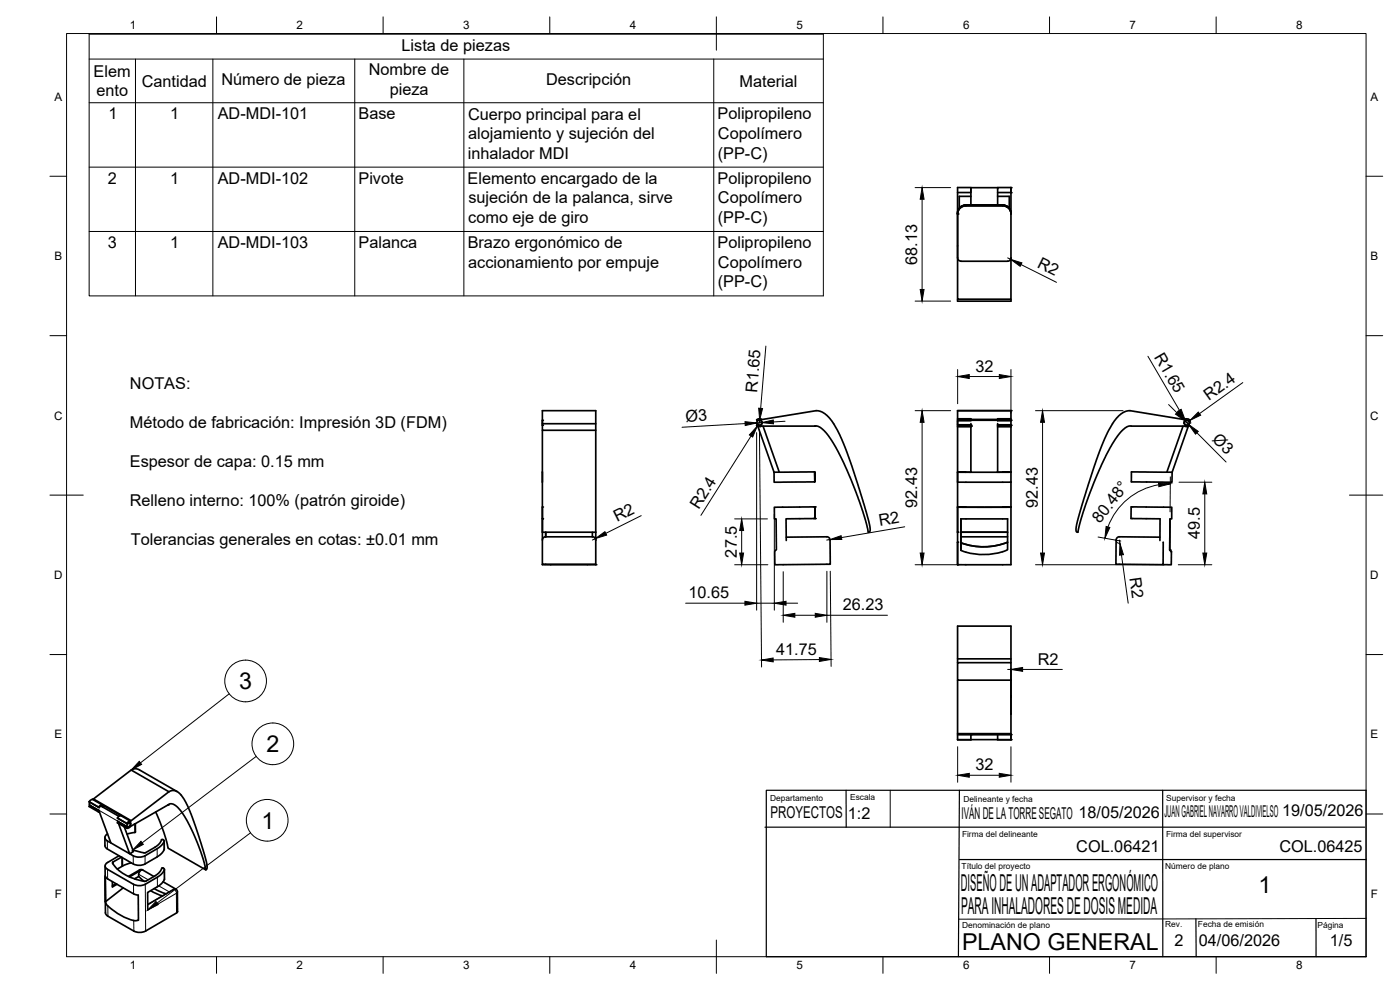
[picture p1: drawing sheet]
<svg xmlns="http://www.w3.org/2000/svg" width="420mm" height="297mm" viewBox="0 0 420 297" stroke-linecap="round" stroke-linejoin="round" font-family="sans-serif">
<!-- layer: Visible -->
<g fill="#000">
<circle cx="303.4" cy="57.8" r=".25"/>
<circle cx="303.4" cy="56.3" r=".25"/>
<circle cx="287.4" cy="64.2" r=".25"/>
<circle cx="287.4" cy="73.8" r=".25"/>
<circle cx="162.8" cy="126.1" r=".25"/>
<circle cx="162.8" cy="127.6" r=".25"/>
<circle cx="244.6" cy="127.9" r=".25"/>
<circle cx="291.4" cy="127.6" r=".25"/>
<circle cx="291.4" cy="127.9" r=".25"/>
<circle cx="303.4" cy="123.2" r=".25"/>
<circle cx="303.4" cy="127.6" r=".25"/>
<circle cx="303.4" cy="126.1" r=".25"/>
<circle cx="162.8" cy="152.1" r=".25"/>
<circle cx="162.8" cy="155.6" r=".25"/>
<circle cx="162.8" cy="155.7" r=".25"/>
<circle cx="244.6" cy="152.1" r=".25"/>
<circle cx="244.6" cy="155.6" r=".25"/>
<circle cx="287.4" cy="159.7" r=".25"/>
<circle cx="288.4" cy="152.2" r=".25"/>
<circle cx="178.8" cy="169.4" r=".25"/>
<circle cx="287.4" cy="169.4" r=".25"/>
<circle cx="287.4" cy="162.7" r=".25"/>
<circle cx="351" cy="164.9" r=".25"/>
<circle cx="291.4" cy="220.5" r=".25"/>
<circle cx="303.4" cy="220.4" r=".25"/>
<circle cx="303.4" cy="221.9" r=".25"/>
<circle cx="50.4" cy="241.5" r=".25"/>
</g>
<g fill="none" stroke="#000" stroke-width=".51">
<path d="M287.4 57.8h4v-1.5h-4v33.5h16v-12.3M291.4 58.9h-3.5v3.6M299.4 56.3l-8 .1v5.1h8v-5.2h4v7.6M299.4 58.9h3.5v3.6M299.4 57.8h4M303.4 56.3v1.5M287.4 64.1a2.48 2.48 0 0 1 2.5-2.6h11a2.47 2.47 0 0 1 2.5 2.6M287.4 64.2v13.2M287.4 77.4a1.01 1.01 0 0 0 1 1M288.4 62.1v.1M288.4 78.4h14M289.9 61.7l-1.5 .5"/>
<path d="M289.9 61.8l11-.1a2.51 2.51 0 0 1 2.5 2.5M289.9 61.6h11M289.9 61.6l-1.5 .5M289.9 61.6a2.51 2.51 0 0 0-2.5 2.5M289.9 61.7a2.51 2.51 0 0 0-2.5 2.5v-.1M300.9 61.7h-11M300.9 61.7l1.5 .4M300.9 61.6l1.5 .5M300.9 61.6a2.51 2.51 0 0 1 2.5 2.5M303.4 64.1v13.3a1.01 1.01 0 0 1-1 1M287.4 89.8v.6h16v-.6M162.8 123.2h16v3.9h-16z"/>
<path d="M162.8 129.1v30.6h16M162.8 127.1v2h16v30.6M162.8 126.1v1.5M178.8 127.1v2M227.1 127.1l.2 .4M227.3 126.2l-.2-.2a1.57 1.57 0 0 1 1.8-.2l16-2.6a6.7 6.7 0 0 1 5.3 3.9l3 6 2.9 8 4.6 15.3 .5 2.4-.1 .6-.3 .3a.75 .75 0 0 1-.4-1l-2.6-8.5-3.8-9.5-3.8-7.6-1.6-2.3-1.4-1.7-1.1-.9-1-.4-16.5 .1a1.24 1.24 0 0 1-1.5-.2M227.3 127.5l-.2 .2M227.3 126.2a.83 .83 0 0 1 1.2 0 .83 .83 0 0 1 0 1.2 .83 .83 0 0 1-1.1 0M227.5 128l4.8 13.7M228.6 126.6l.1 .4M229 127.9l4.9 13.8M287.4 128v31.7"/>
<path d="M287.4 123.2h16M287.4 123.2v4.8M287.4 125.7h4v.5h-4v1.3h4v.5h-4M287.4 127.7h4M287.4 126h4M291.4 127.1v14.6h8v-14.6M291.4 125.8h8M291.4 126.1h8M299.4 127.5h4v.5M299.4 127.7h4M299.4 126h4M299.4 128h4"/>
<path d="M303.4 128v13.6M303.4 123.2v3h-4v-.5h4M303.4 126.1v1.5M355 127.9l-4.8 13.8M355.5 126.6l-.2 .4M356.6 128l-4.8 13.7M356.7 126.2a.81 .81 0 0 0-1.1 .1 .81 .81 0 0 0 0 1.1 .81 .81 0 0 0 1.1 0M356.7 126.2l.3-.2a1.6 1.6 0 0 0-1.8-.2l-16.1-2.6a6.7 6.7 0 0 0-5.2 3.9l-1.5 2.7-1.4 3-3 8.3-4.7 15.3-.4 2.3 .1 .8 .3 .2a.55 .55 0 0 0 .3-.8l2.2-7.3 4.1-10.5 3.8-7.7 3-4.2 1.3-1 1-.4 16.5 .1a1.26 1.26 0 0 0 1.5-.2l-.3-.2M356.9 127.1l-.1 .4M162.8 141.6v3.1M162.8 152.1v17.2h16M163.8 159.7v1.4h14v-1.4"/>
<path d="M178.8 159.7v2.4M232.3 141.7v3l12.2-.1v-3v3M244.5 141.6l-12.2 .1M244.6 152.1l-12.2 .1v3.5h.5l.1 9.2-.5 .7v3.8l16.7-.1-.1-7.3a1.01 1.01 0 0 0-1-1M244.6 155.6v-3.5v3.5l-8.7 .1 .1 6.5M287.4 141.7h4M287.4 141.7v2.9h16M287.4 152.1v17.3M288.4 152.1l.3 .1M288.4 152.2h.1M288.4 159.7h14M288.4 152.1h1.4h-2.4"/>
<path d="M288.7 141.7l-.3-.1h1.4l-2.4 .1M288.7 141.7h2.7M289.8 141.6v.1M289.8 152.1v.1M301.1 141.6v.1M301.1 152.1v.1M301.1 141.6l2.3 .1M301.1 152.1h2.3M301.1 141.6l1.3 .1h-3M301.1 152.1h1.3M302.4 155.7v9.2l-1.5 .7M302.4 152.1v.1"/>
<path d="M302.4 152.1l-13.7 .1M302.4 155.7h-14v9.4M303.4 144.7v7.4M303.4 152.1v17.3h-16M303.4 141.7v3M303.4 141.7h-4M303.4 152.2h-16M339.6 141.6l12.2 .1-.1 3-12.2-.1zM351.1 155.7l-.1 9.2 .6 .8M163.8 161a1.01 1.01 0 0 0-1 1M177.8 161a1.01 1.01 0 0 1 1 1M178.8 162.1v7.3l-16-.1"/>
<path d="M248.1 161.1l-12.2 .1M287.4 162.7h.1M287.4 162.7v6.7M288.4 165.1l.5 .2a17.6 17.6 0 0 0 12 .2M288.4 165.1h.1M288.4 161.1h14M302.4 162.7a19.8 19.8 0 0 1-14 .2M336 161a1.01 1.01 0 0 0-1 1l-.1 7.3 14.2 .1v-6.7M336 161.1l12.1 .1M348.1 162.2v-6.5l-8.7-.1 .1-3.5 12.2 .1-.1 3.5h-.5l-.1 9.4 .6 .6-.1 3.7h-2.4M287.4 198.8h16v5.3h-16zM287.4 197.7v1.1"/>
<path d="M303.4 197.7v-9.8h-16v9.8h16v1.1M287.4 204.1v17.9l16-.1M303.4 204.1v17.9M303.4 208.9v5.4M303.4 208.9v.1M303.4 208.8v.2M303.4 200.8v8.2M27.8 239.9l-.5 .1-.5 .6M28 239.7l11.4 6.5M39.4 231l-11.6 8.8 8.5 4.9M50.7 237.6l1.4-.4 1.4 .5 1.7 2.1 1.2 2.1 2.2 5.7 2.9 9.4 .7 2.9-.1 .8-.4 .3M50.7 237.6l-11.6 8.8-2.8-1.7"/>
<path d="M53.2 237.5l-11.6-6.6-1.1-.2-1.1 .3 11.3 6.6M287.4 220.5h4M287.4 220.1h16M291.4 220.5h12v1.4M291.4 220.5v1.5M299.4 220.5v1.5h4M26.9 241.7l-.2 .3 2.9 1.6M26.9 240.7l-.2-.1 2.9 1.6M26.9 240.7l2.9 1.6-.2-.1M26.9 241.6l.2 .1M27 240.7l-.2 .5 .1 .4 2.8 1.7-2.8-1.6M29.6 243.6l.3 .1"/>
<path d="M29.6 243.1l3.7 9.8 5.6 3.3-3.3-9.1M29.7 243.3l-.1 .3M30.3 241.8l5.4 3.1M30.6 241.5l-.5 .1-.5 .6M30.7 242.1l-.4-.3-.5 .5M30.9 241.6l.1 .6M31.5 251.3v2.7l.7 .7 8.4 4.8 1.8 .1 1.2-.4M31.5 259.8l.2 14.4 .7 .7 8.3 4.7 1.9 .1 1.1-.4 9.6-5.7-.2-6.5-4.2-2.5M32.2 250.2a1.08 1.08 0 0 0-.7 1.1 1.08 1.08 0 0 0 .7 1l1.1 .6M32.3 250.2l-.1 .1M33.9 258.7v.5M33.9 258.7l-.1 .1a12.7 12.7 0 0 0 9.5 5.6"/>
<path d="M35.2 245.5l3 1.7zM35.3 246.3l-.1 .6 2.9 1.6M35.3 246.3l2.9 1.9-.1 .3M35.7 256.8l-3.4 2a1.08 1.08 0 0 0-.8 1 1.08 1.08 0 0 0 .8 1M36.3 244.7l-.5 .2-.6 .5M36.4 257.2l-2.5 1.5M37.3 248.1l2.7 7.4-1.1 .7a4.3 4.3 0 0 0 4.6 .5l4.7-2.8 1.1-1.5-.2-.4-.6-.1a3.8 3.8 0 0 1-2 2.3l-3.1 1.7-3.5-.9M37.4 248.1h-.1M38.3 247.2l.6-.5a.82 .82 0 0 1 .2 1 .82 .82 0 0 1-.8 .4M38.4 247l.5-.2a.76 .76 0 0 1 .1 .9 .76 .76 0 0 1-.8 .3v-.5zM38.8 246.7l.2 .1M39.1 246.4l-.5 .1-.5 .6"/>
<path d="M39.4 258.9l-2.7 1v-2.6v2.6l-1.5 .9M40.4 247.3h-.1M40.6 247.1l-.2 .2M40.6 247.2v2.5l-2.5 .6M46.7 243.6l2.6 6.4 1.1 4.5 11.3 6.5-.4-2.2-1.3-4-2.9-6.7-2.3-4.1-1.3-1.5-1.2-1.1-.8-.2h-.6l-12.3 7.3h-.5M49.3 252.4v2.5l-.6 1-1.2 1-4 2.3M31.6 262.9l.7 .8M31.7 270.6h.1M32.3 260.8l7.8 4.5 1.7 .4 1.8-.4 4.3-2.6 1.4-1.7-.2-.5h-.5a3.8 3.8 0 0 1-2 2.2l-2.8 1.7M32.3 263.7l7.8 4.5M33.7 264.5v1.6l1.4-.8M34.8 265.1l-1.1 .7"/>
<path d="M37 266.4l-5.4 4.2M40.1 268.2l1.4 .4 .1 7.5-.9 .2a16.2 16.2 0 0 1-8.8-5.1l-.3-.6M40.6 263.6l-.2 .1M40.6 263.6l.2 .3M41.6 263l.1-1 .6-.9-3.4 2M41.6 263l-1 .6M41.6 263l1.6 1.4M41.8 261.1l-3.3 1.9M41.8 261h1l3.4 2M43.8 264.4h-.5M45.2 267.2l3.6 1.6M46.3 266.6l3.6 1.6"/>
<path d="M49.3 260.9l.1 2.9-.5 .8-1.2 1.2-3.4 2v5.3M52.2 266.8l-7.9 4.6"/>
<circle cx="227.9" cy="126.8" r=".75"/>
<circle cx="356.2" cy="126.8" r=".75"/>
</g>
<!-- layer: Visible Narrow -->
<g fill="none" stroke="#000" stroke-width=".3">
<path d="M29.6 243.1l5.7 3.2M32.2 252.3v2.4M40 256.8v2.4M40.4 247.3v2.5M43.5 256.8v2.4M47.2 254.6v2.5M49.3 252.5v2.4M32.3 260.8v2.9M32.4 271.8v3.1M40.1 265.3v2.9M40.1 276.2l.1 3.2M41.6 262.3l2.9 1.7"/>
<path d="M42.8 261h-1M43.6 265.3l.1 14M47.2 263.2v2.9M47.6 265.8l3.2 1.8M49.3 261v2.9M52.2 266.8h.1M52.2 266.8l-7.9 4.6M52.2 266.8l.6 .5 .2 .7M52.8 266.7l-.6 .1M52.9 268l-8.6 5.1M52.9 268l.1 5.9M53.3 267.6l-.3 .4"/>
</g>
<!-- layer: BORDER -->
<g fill="none" stroke="#000" stroke-width=".3">
<path d="M20 10.1h390v276.9h-390zM65 5.1v5M115 5.1v5M165 5.1v5M215 5.1v10M265 5.1v5M315 5.1v5M365 5.1v5M15 52.9h5M410 52.9h5M15 100.7h5M410 100.7h5"/>
<path d="M15 148.6h10M405 148.6h10M15 196.4h5M410 196.4h5M15 244.2h5M410 244.2h5M65 287v5M115 287v5M165 287v5M215 282.1v9.9M265 287v5M315 287v5"/>
<path d="M365 287v5"/>
</g>
<!-- layer: FD_Dimensions -->
<g fill="none" stroke="#000" stroke-width=".3">
<path d="M274.6 56.3h10.7M276.7 59.8v27.1M302.4 77.4l.9 .4M306.4 79.4l10.7 5.3M274.6 90.3h10.7M229.8 103.8l-1.5 18.7M287.4 110.9v10.2M290.9 113h9M303.4 110.9v13.1M344.5 106.9l9.5 16.2M373 114.8l-13 9.3M223.6 127.1l-18.9 1.1"/>
<path d="M225.4 130.8l-15 23.8M227.1 129.8v53.3M227.9 128.9l.7 71.2M228 126l-.1 .8-.6 1 .6 .2M228.6 126.8l-1.5 .1M235.6 126.4l-3.5 .2M274.6 123.2h10.7M276.7 126.7v39.2M310.8 123.2h26.2M312.9 126.7v39.2M350.7 121.4l2.5 2.4M355.7 126.3l1 1.1"/>
<path d="M355.7 126.1l.5 .7 .9-.7 .2 1M359.2 129.8l8.8 8.8M192.4 154.7l-10.6 5.3M220.5 155.7h9.8M222.6 159.2v6.7M232.4 154.3v28.8M271.5 158.1l-19 3.2M347.7 145.4a19.8 19.8 0 0 0-15.2 12.7M351.2 143.1v10.5M353.8 144.7h9.9M361.6 148.2v17.7M178.7 161.6l-.9 .4"/>
<path d="M220.5 169.4h9.9M235.1 171.5v15.2M248.2 171.4v15.3M249.1 161.9l-1 .1M249.2 171.4l.2 28.5M274.6 169.4h13.2M310.8 169.4h38.6M329.5 161.1l6.9 1.2M335 162l.3 .8 .8 .2-.1-1M336.6 166.5l2 14.5M353.6 169.4h10.1M205.8 181h17.8"/>
<path d="M227.1 181h5.3M235.9 181h3.5M238.5 184.6h6.2M245.9 197.9l-13.9 .1M248.2 184.6h18.1M302.4 200.9h1M306.9 200.9h11.9M287.4 224.1v10.6M290.9 232.6h9M303.4 224.1v10.6"/>
</g>
<g fill="#000" stroke="#000" stroke-width=".3">
<path d="M276.7 56.3l.6 3.5h-1.1zM303.3 77.8l3.4 1.1-.5 1zM276.2 86.9h1.1l-.6 3.4zM287.4 113l3.5-.6v1.2zM299.9 112.4l3.5 .6-3.5 .6zM223.6 126.5l3.5 .4-3.5 .8zM227.3 127.9l-1.4 3.2-1-.6zM227.7 122.5l1.2 .1-.9 3.4zM228.6 126.8l3.5-.8v1.2zM276.7 123.2l.6 3.5h-1.1zM312.9 123.2l.6 3.5h-1.2zM352.8 124.3l.8-.9 2.1 2.9z"/>
<path d="M353.5 123.4l1-.6 1.2 3.3zM356.7 127.4l2.9 2-.8 .9zM359.6 123.6l.7 1-3.2 1.5zM178.7 161.6l2.8-2.1 .6 1.1zM222.6 155.7l.6 3.5h-1.2zM332 158l1.1 .3-1.5 3.2zM347.7 144.9l3.5 .3-3.4 .8zM361.6 144.7l.6 3.5h-1.2zM222 165.9h1.2l-.6 3.5zM249.1 161.9l3.3-1.2 .2 1.2zM276.2 165.9h1.1l-.6 3.5zM312.3 165.9h1.2l-.6 3.5z"/>
<path d="M336.1 163l1.1 3.4-1.2 .2zM361 165.9h1.2l-.6 3.5zM223.6 180.4l3.5 .6-3.5 .6zM228.5 198l3.5-.6 .1 1.2zM232.4 181l3.5-.6v1.2zM235.1 184.6l3.4-.6v1.2zM244.7 184l3.5 .6-3.5 .6zM245.9 197.3l3.5 .6-3.5 .6zM303.4 200.9l3.5-.6v1.1zM287.4 232.6l3.5-.6v1.2zM299.9 232l3.5 .6-3.5 .6z"/>
</g>
<!-- layer: TITLEBLOCK -->
<path d="M230 237.1h180v49.9h-180zM253.9 237.1l.1 11.1M287.9 237.1l-.3 49.9M348.9 237.1l.1 49.9M229.6 248.2h180M288 257.9h122M358.9 275.7l.1 11.3M394.9 275.6l.1 11.4" fill="none" stroke="#000" stroke-width=".36"/>
<path d="M267.2 237.1v11.1M410 275.6l-122.3 .2" fill="none" stroke="#000" stroke-width=".3"/>
<!-- layer: Parts Lists -->
<path d="M26.8 10.3h220.3v78.5h-220.3zM26.8 17.7h220.3M40.7 17.7v71.1M63.9 17.7v71.1M106.5 17.7v71.1M139.2 17.7v71.1M214.2 17.7v71.1M26.8 30.8h220.3M26.8 50.2h220.3M26.8 69.5h220.3" fill="none" stroke="#000" stroke-width=".3"/>
<!-- layer: Balloons -->
<g fill="none" stroke="#000" stroke-width=".3">
<circle cx="73.7" cy="204.3" r="6.3"/>
<circle cx="81.9" cy="223.2" r="6.3"/>
<circle cx="80.2" cy="246.1" r="6.3"/>
</g>
<!-- layer: 0 -->
<path d="M41.8 228.4l.7 .9-3.1 1.7zM42.3 252.4l.7 1-3.1 1.6zM46.8 270.5l.7 .9-3.2 1.6z" fill="#000" stroke="#000" stroke-width=".3"/>
<path d="M68.8 208.2l-26.7 20.7M76.9 227l-34.2 25.9M75.2 249.9l-28 21" fill="none" stroke="#000" stroke-width=".3"/>
<g font-size="7">
<text x="71.8" y="206.8">3</text>
<text x="80" y="225.7">2</text>
<text x="78.5" y="248.6">1</text>
<text x="288.4" y="267.2">DISEÑO DE UN ADAPTADOR ERGONÓMICO</text>
<text x="377.7" y="267.9">1</text>
<text x="288.4" y="274.2">PARA INHALADORES DE DOSIS MEDIDA</text>
<text x="288.7" y="285">PLANO GENERAL</text>
</g>
<g font-size="4.9">
<text x="120.5" y="15.3">Lista de piezas</text>
<text x="28.1" y="23.1">Elem</text>
<text x="110.7" y="22.6">Nombre de</text>
<text x="29" y="28.9">ento</text>
<text x="42.5" y="26">Cantidad</text>
<text x="66.5" y="25.6">Número de pieza</text>
<text x="116.9" y="28.5">pieza</text>
<text x="163.9" y="25.6">Descripción</text>
<text x="222" y="26">Material</text>
<text x="32.5" y="35.7">1</text>
<text x="51.1" y="35.7">1</text>
<text x="65.4" y="35.8">AD-MDI-101</text>
<text x="107.6" y="35.8">Base</text>
<text x="140.5" y="35.9">Cuerpo principal para el</text>
<text x="215.3" y="35.8">Polipropileno</text>
<text x="140.5" y="41.7">alojamiento y sujeción del</text>
<text x="215.5" y="41.7">Copolímero</text>
<text x="140.4" y="47.6">inhalador MDI</text>
<text x="215.4" y="47.6">(PP-C)</text>
<text x="32.4" y="55.1">2</text>
<text x="51.1" y="55.1">1</text>
<text x="65.4" y="55.2">AD-MDI-102</text>
<text x="107.6" y="55.1">Pivote</text>
<text x="140.3" y="55.1">Elemento encargado de la</text>
<text x="215.3" y="55.1">Polipropileno</text>
<text x="140.6" y="61">sujeción de la palanca, sirve</text>
<text x="215.5" y="61">Copolímero</text>
<text x="140.5" y="66.8">como eje de giro</text>
<text x="215.4" y="66.9">(PP-C)</text>
<text x="32.4" y="74.4">3</text>
<text x="51.1" y="74.4">1</text>
<text x="65.4" y="74.5">AD-MDI-103</text>
<text x="107.6" y="74.5">Palanca</text>
<text x="140.4" y="74.5">Brazo ergonómico de</text>
<text x="215.3" y="74.5">Polipropileno</text>
<text x="140.5" y="80.3">accionamiento por empuje</text>
<text x="215.5" y="80.4">Copolímero</text>
<text x="275.3" y="79.4" transform="rotate(-90 275.3 79.4)">68.13</text>
<text x="311.1" y="80.2" transform="rotate(27 311.1 80.2)">R2</text>
<text x="215.4" y="86.2">(PP-C)</text>
<text x="346.3" y="107" transform="rotate(60 346.3 107)">R1.65</text>
<text x="292.7" y="111.5">32</text>
<text x="39" y="116.8">NOTAS:</text>
<text x="227.2" y="117.9" transform="rotate(-85 227.2 117.9)">R1.65</text>
<text x="362.8" y="120.3" transform="rotate(-36 362.8 120.3)">R2.4</text>
<text x="39" y="128.5">Método de fabricación: Impresión 3D (FDM)</text>
<text x="205.8" y="126.6" transform="rotate(-3 205.8 126.6)">Ø3</text>
<text x="363.6" y="132.1" transform="rotate(45 363.6 132.1)">Ø3</text>
<text x="39" y="140.2">Espesor de capa: 0.15 mm</text>
<text x="39" y="151.9">Relleno interno: 100% (patrón giroide)</text>
<text x="209.7" y="153" transform="rotate(-58 209.7 153)">R2.4</text>
<text x="275.3" y="152.4" transform="rotate(-90 275.3 152.4)">92.43</text>
<text x="311.4" y="152.4" transform="rotate(-90 311.4 152.4)">92.43</text>
<text x="185.2" y="156.8" transform="rotate(-27 185.2 156.8)">R2</text>
<text x="264" y="157.9" transform="rotate(-10 264 157.9)">R2</text>
<text x="330.1" y="157.3" transform="rotate(-52 330.1 157.3)">80.48°</text>
<text x="360.1" y="161.8" transform="rotate(-90 360.1 161.8)">49.5</text>
<text x="39.2" y="163.6">Tolerancias generales en cotas: ±0.01 mm</text>
<text x="221.1" y="167.3" transform="rotate(-90 221.1 167.3)">27.5</text>
<text x="339" y="173.5" transform="rotate(82 339 173.5)">R2</text>
<text x="206.6" y="179.5">10.65</text>
<text x="252.9" y="183.1">26.23</text>
<text x="232.9" y="196.5">41.75</text>
<text x="311.4" y="199.5">R2</text>
<text x="292.7" y="231.1">32</text>
<text x="231.2" y="245.3">PROYECTOS</text>
<text x="254.4" y="245.7">1:2</text>
<text x="288.6" y="245.8">IVÁN DE LA TORRE SEGATO 18/05/2026</text>
<text x="349.4" y="245.1">JUAN GABRIEL NAVARRO VALDIVIELSO 19/05/2026</text>
<text x="323" y="255.6">COL.06421</text>
<text x="384" y="255.7">COL.06425</text>
<text x="352.5" y="283.9">2</text>
<text x="359.7" y="283.8">04/06/2026</text>
<text x="399.1" y="283.7">1/5</text>
</g>
<g font-size="3.5">
<text x="39" y="8.8">1</text>
<text x="89" y="8.8">2</text>
<text x="139" y="8.8">3</text>
<text x="189" y="8.8">4</text>
<text x="239" y="8.8">5</text>
<text x="289" y="8.8">6</text>
<text x="339" y="8.8">7</text>
<text x="389" y="8.8">8</text>
<text x="16.3" y="30.2">A</text>
<text x="411.3" y="30.2">A</text>
<text x="16.3" y="78">B</text>
<text x="411.3" y="78">B</text>
<text x="16.2" y="125.9">C</text>
<text x="411.2" y="125.9">C</text>
<text x="16.2" y="173.7">D</text>
<text x="411.2" y="173.7">D</text>
<text x="16.3" y="221.6">E</text>
<text x="411.3" y="221.6">E</text>
<text x="16.4" y="269.4">F</text>
<text x="411.4" y="269.4">F</text>
<text x="39" y="290.8">1</text>
<text x="89" y="290.8">2</text>
<text x="139" y="290.8">3</text>
<text x="189" y="290.8">4</text>
<text x="239" y="290.8">5</text>
<text x="289" y="290.8">6</text>
<text x="339" y="290.8">7</text>
<text x="389" y="290.8">8</text>
</g>
<g font-size="2.5">
<text x="231.1" y="240.2">Departamento</text>
<text x="255.1" y="240">Escala</text>
<text x="289.1" y="240.6">Delineante y fecha</text>
<text x="350" y="240.4">Supervisor y fecha</text>
<text x="288.7" y="251.1">Firma del delineante</text>
<text x="350" y="251.1">Firma del supervisor</text>
<text x="288.6" y="260.7">Título del proyecto</text>
<text x="349.7" y="260.8">Número de plano</text>
<text x="288.7" y="278.3">Denominación de plano</text>
<text x="349.7" y="278.1">Rev.</text>
<text x="359.5" y="278.2">Fecha de emisión</text>
<text x="395.4" y="278.3">Página</text>
</g>
</svg>
